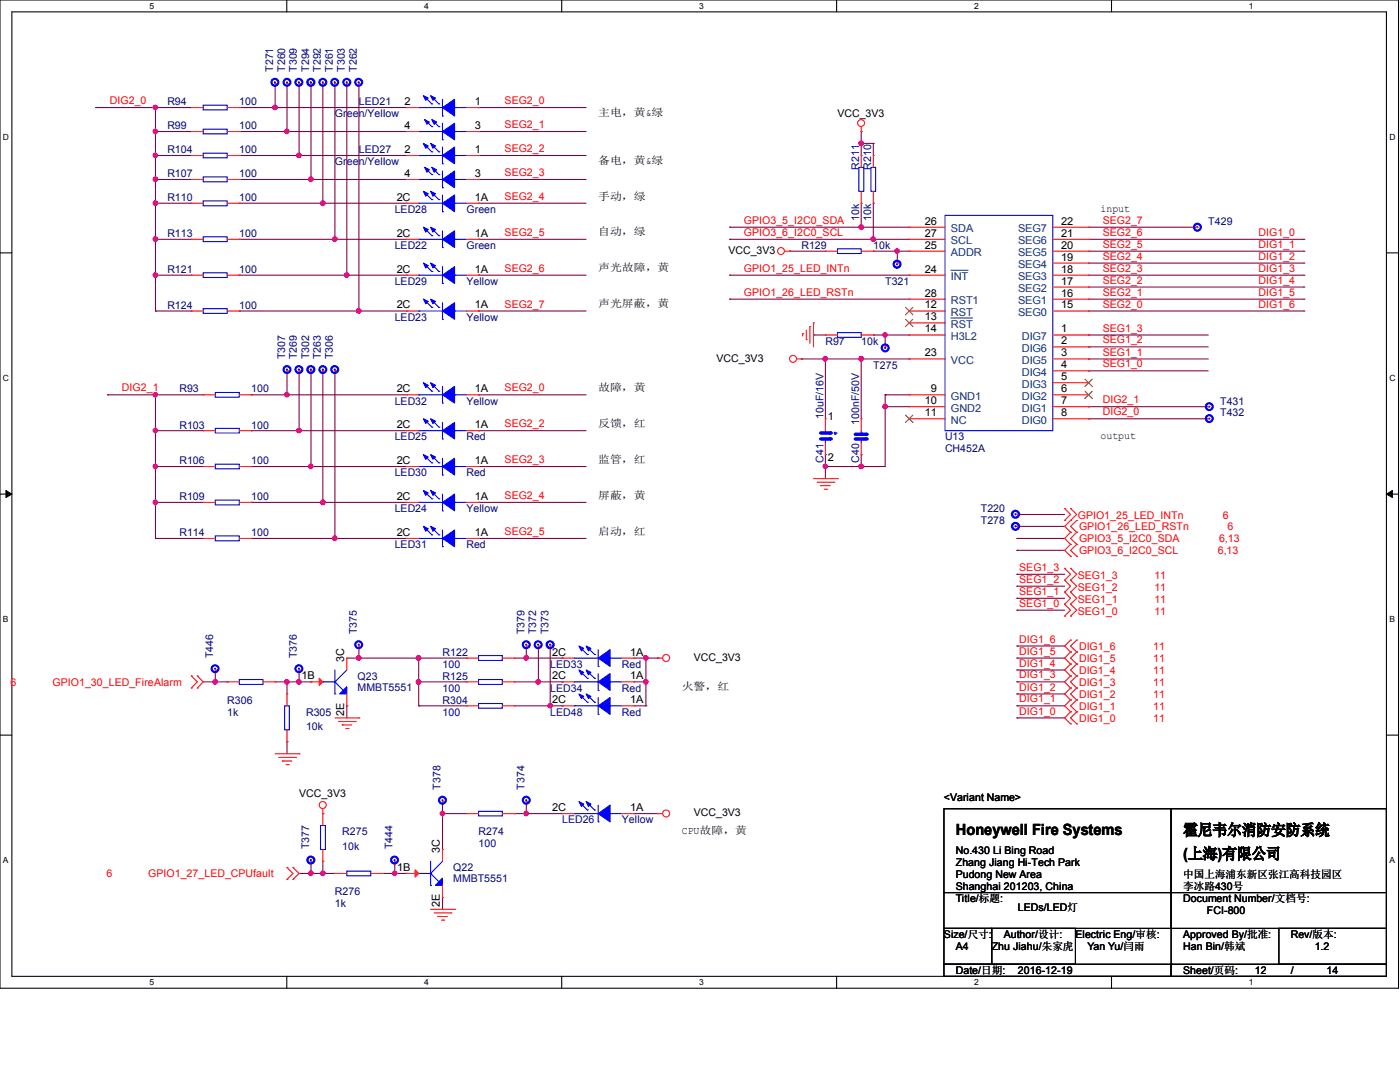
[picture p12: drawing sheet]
<svg xmlns="http://www.w3.org/2000/svg" width="279mm" height="216mm" viewBox="0 0 279 216" stroke-linecap="round" stroke-linejoin="round" font-family="sans-serif">
<path d="M0 0h279.1v197.2h-279.1zM2.4 2.4h274.3v192.4h-274.3z" fill="none" stroke="#000" stroke-width=".21"/>
<g fill="#fff">
<path d="M29.8 .3h.9v1.9h-.9z"/>
<path d="M29.8 195.1h.9v1.9h-.9z"/>
</g>
<path d="M57.2 0v2.4M57.2 194.8v2.4" fill="none" stroke="#000" stroke-width=".21"/>
<g fill="#fff">
<path d="M84.7 .3h.9v1.9h-.9z"/>
<path d="M84.7 195.1h.9v1.9h-.9z"/>
</g>
<path d="M112.1 0v2.4M112.1 194.8v2.4" fill="none" stroke="#000" stroke-width=".21"/>
<g fill="#fff">
<path d="M139.5 .3h1v1.9h-1z"/>
<path d="M139.5 195.1h1v1.9h-1z"/>
</g>
<path d="M167 0v2.4M167 194.8v2.4" fill="none" stroke="#000" stroke-width=".21"/>
<g fill="#fff">
<path d="M194.4 .3h.9v1.9h-.9z"/>
<path d="M194.4 195.1h.9v1.9h-.9z"/>
</g>
<path d="M221.8 0v2.4M221.8 194.8v2.4" fill="none" stroke="#000" stroke-width=".21"/>
<g fill="#fff">
<path d="M249.3 .3h.9v1.9h-.9z"/>
<path d="M249.3 195.1h.9v1.9h-.9z"/>
<path d="M.6 26.4h1.2v1.9h-1.2z"/>
<path d="M277.3 26.4h1.2v1.9h-1.2z"/>
<path d="M.6 74.5h1.2v1.9h-1.2z"/>
<path d="M277.3 74.5h1.2v1.9h-1.2z"/>
</g>
<path d="M0 50.5h2.4M276.7 50.5h2.4" fill="none" stroke="#000" stroke-width=".21"/>
<g fill="#fff">
<path d="M.6 122.6h1.1v1.9h-1.1z"/>
<path d="M277.3 122.6h1.1v1.9h-1.1z"/>
</g>
<path d="M0 98.6h2.4M276.7 98.6h2.4" fill="none" stroke="#000" stroke-width=".21"/>
<path d="M1.2 97.9l1.2 .7-1.2 .7zM276.7 98.6l1.2-.7v1.4z" fill="#000" stroke="#000" stroke-width=".2"/>
<g fill="#fff">
<path d="M.6 170.7h1.1v1.9h-1.1z"/>
<path d="M277.3 170.7h1.1v1.9h-1.1z"/>
</g>
<g fill="none" stroke="#000" stroke-width=".21">
<path d="M0 146.7h2.4M276.7 146.7h2.4M188.4 161.4h45.3v16.7h-45.3zM188.4 178.1h45.3v7.2h-45.3zM233.7 161.4h43v16.7h-43zM233.7 178.1h43v7.2h-43zM188.4 185.3h9.5v7.1h-9.5zM188.4 192.4h45.3v2.4h-45.3zM197.9 185.3h16.7v7.1h-16.7zM233.7 192.4h43v2.4h-43zM233.7 192.4h.1M233.7 185.3v7.1"/>
<path d="M255.2 185.3h21.5v7.1h-21.5z"/>
</g>
<g fill="none" stroke="#800040" stroke-width=".21">
<path d="M54.9 16.7h.1M54.9 16.7v4.8M57.3 16.7h.1M57.3 16.7v9.5M59.7 16.7h.1M59.7 16.7v14.3M62.1 16.7h.1M62.1 16.7v19.1M64.4 16.7h.1M64.4 16.7v23.9M66.8 16.7h.1M66.8 16.7v31.1"/>
<path d="M69.2 16.7h.1M69.2 16.7v38.2M71.6 16.7h.1M71.6 16.7v45.4M19.1 21.5h.1M19.1 21.5h19.1M31 21.5h.1M31 26.2h.1M31 31h.1M31 35.8h.1M31 35.8h7.2M31 31h7.2"/>
<path d="M31 26.2h7.2M31 21.5v40.6M47.8 21.5h.1M47.8 26.2h.1M47.8 31h.1M47.8 35.8h.1M47.8 35.8h33.4M47.8 31h33.4M47.8 26.2h33.4M47.8 21.5h33.4M54.9 21.5h.1M57.3 26.2h.1"/>
<path d="M59.7 31h.1M62.1 35.8h.1M95.5 35.8h.1M95.5 31h.1M95.5 26.2h.1M95.5 21.5h.1M95.5 35.8h21.5M95.5 31h21.5M95.5 26.2h21.5M95.5 21.5h21.5M171.9 28.6h.1M171.9 26.2h.1"/>
<path d="M171.9 26.2v4.8M171.9 28.6h2.4M174.3 28.6h.1M174.3 28.6v2.4M31 40.6h.1M31 47.8h.1M31 54.9h.1M31 47.8h7.2M31 54.9h7.2M31 40.6h7.2M47.8 40.6h.1M47.8 47.8h.1"/>
<path d="M47.8 54.9h.1M47.8 47.8h33.4M47.8 54.9h33.4M47.8 40.6h33.4M64.4 40.6h.1M66.8 47.8h.1M69.2 54.9h.1M95.5 47.8h.1M95.5 40.6h.1M95.5 54.9h.1M95.5 47.8h21.5M95.5 54.9h21.5"/>
<path d="M95.5 40.6h21.5M145.6 47.8h.1M145.6 45.3h.1M145.6 54.9h.1M145.6 59.7h.1M145.6 47.8h35.8M145.6 45.3h35.8M145.6 54.9h35.8M145.6 59.7h35.8M157.6 50.1h.1M157.6 50.1h7.1M171.9 40.6h.1"/>
<path d="M171.9 45.3h.1M171.9 40.6v4.7M174.3 50.1h.1M174.3 40.6h.1M174.3 47.8h.1M174.3 50.1h7.1M174.3 40.6v7.2M179.1 50.1h.1M179.1 50.1v2.4M217.3 47.8h42.9M217.3 45.3h21.5M217.3 54.9h42.9"/>
<path d="M217.3 59.7h42.9M217.3 57.3h42.9M217.3 50.1h42.9M217.3 52.5h42.9M238.8 45.3h.1M260.2 59.7h.1M260.2 57.3h.1M260.2 50.1h.1M260.2 52.5h.1M260.2 47.8h.1M260.2 54.9h.1M21.5 78.8h.1"/>
<path d="M21.5 78.8h19.1M31 62.1h.1M31 78.8h.1M31 62.1h7.2M31 78.8v28.6M47.8 62.1h.1M47.8 62.1h33.4M50.1 78.8h.1M50.1 78.8h31.1M57.3 74h.1M57.3 78.8h.1M57.3 74v4.8"/>
<path d="M59.7 74h.1M59.7 74v11.9M62.1 74h.1M62.1 74v19.1M64.4 74h.1M64.4 74v26.2M66.8 74h.1M66.8 74v33.4M71.6 62.1h.1M95.5 78.8h.1M95.5 62.1h.1M95.5 78.8h21.5"/>
<path d="M95.5 62.1h21.5M159.9 71.6h.1M159.9 71.6h21.5M162.3 66.8h.1M162.3 66.8h2.4M164.7 71.6h.1M164.7 71.6v12M171.9 71.6h.1M171.9 71.6v12M174.3 66.8h.1M174.3 66.8h7.1M176.7 66.8h.1"/>
<path d="M176.7 78.8h.1M176.7 78.8v14.3h-12M176.7 78.8h4.7M176.7 66.8v2.4M217.3 69.2h.1M217.3 71.6h.1M217.3 74h.1M217.3 66.8h.1M217.3 66.8h23.8M217.3 71.6h23.8M217.3 62.1h42.9M217.3 69.2h23.8"/>
<path d="M217.3 74h23.8M260.2 62.1h.1M31 85.9h.1M31 93.1h.1M31 93.1h9.6M31 85.9h9.6M50.1 85.9h.1M50.1 93.1h.1M50.1 93.1h31.1M50.1 85.9h31.1M59.7 85.9h.1M62.1 93.1h.1"/>
<path d="M95.5 93.1h.1M95.5 85.9h.1M95.5 93.1h21.5M95.5 85.9h21.5M164.7 93.1h.1M164.7 90.7h.1M164.7 90.7v4.8M171.9 90.7h.1M171.9 93.1h.1M171.9 90.7v2.4M176.7 81.2h.1M176.7 81.2h4.7"/>
<path d="M217.3 81.2h.1M217.3 83.6h.1M217.3 81.2h23.8M217.3 83.6h23.8M31 100.2h.1M31 107.4h.1M31 107.4h9.6M31 100.2h9.6M50.1 107.4h.1M50.1 100.2h.1M50.1 107.4h31.1M50.1 100.2h31.1"/>
<path d="M64.4 100.2h.1M66.8 107.4h.1M95.5 107.4h.1M95.5 100.2h.1M95.5 107.4h21.5M95.5 100.2h21.5M202.9 107.4h.1M202.9 109.8h.1M202.9 102.7h.1M202.9 105h.1M202.9 114.6h.1M202.9 117h.1"/>
<path d="M202.9 119.4h.1M202.9 107.4h9.6M202.9 109.8h9.6M202.9 102.7h9.6M202.9 105h9.6M202.9 114.6h9.6M202.9 117h9.6M202.9 119.4h9.6M40.6 136.1h4.7M43 136.1h.1M43 133.7v2.4M45.3 136.1h.1"/>
<path d="M54.9 136.1h7.2M57.3 136.1h.1M57.3 136.1v2.4M59.7 136.1h.1M59.7 133.7v2.4M62.1 136.1h.1M69.2 131.3h23.9M71.6 131.3h.1M71.6 128.9v2.4M83.6 131.3h.1M83.6 136.1h.1M83.6 136.1h9.5"/>
<path d="M83.6 131.3v9.5M102.7 131.3h9.5M102.7 136.1h9.5M105 131.3h.1M105 128.9v2.4M107.4 136.1h.1M107.4 128.9v7.2M109.8 128.9v11.9M112.2 131.3h.1M112.2 136.1h.1M126.5 131.3h4.8M126.5 136.1h2.4"/>
<path d="M128.9 131.3h.1M128.9 136.1h.1M128.9 131.3v9.5M131.3 131.3h.1M202.9 131.3h.1M202.9 136.1h.1M202.9 138.5h.1M202.9 121.8h.1M202.9 133.7h.1M202.9 128.9h.1M202.9 131.3h9.6M202.9 136.1h9.6"/>
<path d="M202.9 138.5h9.6M202.9 121.8h9.6M202.9 133.7h9.6M202.9 128.9h9.6M57.3 148h.1M57.3 148v2.4M69.2 140.8h.1M69.2 140.8v2.5M83.6 140.8h.1M83.6 140.8h9.5M88.3 159.9v9.6M102.7 140.8h9.5"/>
<path d="M105 159.9h.1M105 159.9v2.4M109.8 140.8h.1M112.2 140.8h.1M126.5 140.8h2.4M128.9 140.8h.1M202.9 140.8h.1M202.9 143.3h.1M202.9 140.8h9.6M202.9 143.3h9.6M59.7 174.3h7.1M62.1 174.3h.1"/>
<path d="M62.1 171.9v2.4M64.4 171.9h.1M64.4 174.3h.1M64.4 171.9v2.4M76.4 174.3h4.8M78.8 174.3h.1M78.8 171.9v2.4M81.2 174.3h.1M88.3 179.1h.1M88.3 162.3h.1M88.3 162.3h4.8M88.3 179.1v2.3"/>
<path d="M102.7 162.3h.1M102.7 162.3h9.5M105 162.3h.1M126.5 162.3h.1M126.5 162.3h4.8"/>
</g>
<g fill="#f0f" stroke="#f0f" stroke-width=".21">
<circle cx="164.7" cy="71.6" r=".46"/>
<circle cx="171.9" cy="71.6" r=".47"/>
<circle cx="164.7" cy="93.1" r=".45"/>
<circle cx="171.9" cy="93.1" r=".46"/>
<circle cx="176.6" cy="81.1" r=".45"/>
<circle cx="176.6" cy="66.8" r=".45"/>
<circle cx="179" cy="50.1" r=".46"/>
<circle cx="54.9" cy="21.4" r=".45"/>
<circle cx="57.2" cy="26.2" r=".45"/>
<circle cx="59.7" cy="31" r=".46"/>
<circle cx="62" cy="35.8" r=".46"/>
<circle cx="64.4" cy="40.6" r=".47"/>
<circle cx="66.8" cy="47.7" r=".46"/>
<circle cx="57.2" cy="78.8" r=".45"/>
<circle cx="59.7" cy="85.9" r=".46"/>
<circle cx="69.2" cy="54.9" r=".45"/>
<circle cx="71.6" cy="62" r=".46"/>
<circle cx="62" cy="93.1" r=".45"/>
<circle cx="64.4" cy="100.2" r=".47"/>
<circle cx="66.8" cy="107.4" r=".46"/>
<circle cx="107.4" cy="136.1" r=".47"/>
<circle cx="128.9" cy="136.1" r=".46"/>
<circle cx="128.9" cy="131.3" r=".46"/>
<circle cx="83.5" cy="136.1" r=".47"/>
<circle cx="171.9" cy="28.6" r=".47"/>
<circle cx="171.9" cy="45.3" r=".46"/>
<circle cx="174.2" cy="47.7" r=".46"/>
<circle cx="31" cy="21.4" r=".45"/>
<circle cx="31" cy="31" r=".45"/>
<circle cx="31" cy="26.2" r=".45"/>
<circle cx="31" cy="35.8" r=".46"/>
<circle cx="31" cy="40.6" r=".46"/>
<circle cx="31" cy="54.9" r=".45"/>
<circle cx="31" cy="47.7" r=".46"/>
<circle cx="31" cy="78.8" r=".45"/>
<circle cx="31" cy="85.9" r=".45"/>
<circle cx="31" cy="93.1" r=".45"/>
<circle cx="31" cy="100.2" r=".46"/>
<circle cx="105" cy="162.3" r=".45"/>
<circle cx="88.3" cy="162.3" r=".46"/>
<circle cx="62" cy="174.3" r=".45"/>
<circle cx="64.4" cy="174.3" r=".46"/>
<circle cx="78.8" cy="174.3" r=".45"/>
<circle cx="109.8" cy="140.8" r=".45"/>
<circle cx="42.9" cy="136.1" r=".46"/>
<circle cx="59.6" cy="136.1" r=".47"/>
<circle cx="71.6" cy="131.3" r=".47"/>
<circle cx="83.5" cy="131.3" r=".47"/>
<circle cx="105" cy="131.3" r=".46"/>
<circle cx="57.2" cy="136.1" r=".46"/>
</g>
<g fill="none" stroke="#f00" stroke-width=".21">
<path d="M59.7 16.7h.1M62.1 16.7h.1M64.4 16.7h.1M171.9 26.2h.1M171.9 25.3v.9M156.6 50.1h1M157.6 50.1h.1M164.7 50.1h.1M164.7 50.1h2.4M171.9 50.1h2.4M174.3 50.1h.1M238.8 45.3h.1"/>
<path d="M81.2 78.8h.1M81.2 78.8h2.4M93.1 78.8h2.4M95.5 78.8h.1M159 71.6h.9M159.9 71.6h.1M160.2 66.6h.1M160.2 66.6v.5M160.9 67.8h.1M160.9 65.9v1.9M161.6 65.2h.1M161.6 65.2v3.3"/>
<path d="M162.3 64.4h.1M162.3 64.4v4.8M164.7 66.8h.1M164.7 66.8h2.4M171.9 66.8h2.4M174.3 66.8h.1M176.7 69.2h.1M81.2 85.9h.1M81.2 85.9h2.4M93.1 85.9h2.4M95.5 85.9h.1M162.3 95.5h4.8"/>
<path d="M163.1 96.2h3.3M163.8 96.9h.1M163.8 96.9h1.9M164.5 97.6h.5M165 97.6h.1M166.4 96.2h.1M167.1 95.5h.1M40.6 107.4h.1M40.6 107.4h2.4M47.8 107.4h2.3M50.1 107.4h.1M212.5 101.5h.1"/>
<path d="M212.5 103.8h.1M212.5 113.4h.1M212.5 115.8h.1M212.5 118.2h.1M212.5 101.5l1.2 1.2-1.2 1.1M212.5 113.4l1.2 1.2-1.2 1.2M212.5 115.8l1.2 1.2-1.2 1.2M212.5 118.2l1.2 1.2-1.2 1.2M213.7 106.2h.1M213.7 108.6h.1M213.7 111h.1M213.7 103.8h.1"/>
<path d="M213.7 101.5h.1M213.7 113.4h.1M213.7 115.8h.1M213.7 118.2h.1M213.7 106.2l-1.2 1.2 1.2 1.2M213.7 108.6l-1.2 1.2 1.2 1.2M213.7 103.8l-1.2 1.2 1.2 1.2M213.7 101.5l1.2 1.2-1.2 1.1M213.7 113.4l1.2 1.2-1.2 1.2M213.7 115.8l1.2 1.2-1.2 1.2M213.7 118.2l1.2 1.2-1.2 1.2M214.9 108.6h.1"/>
<path d="M214.9 106.2h.1M214.9 111h.1M214.9 103.8h.1M214.9 106.2l-1.2 1.2 1.2 1.2M214.9 108.6l-1.2 1.2 1.2 1.2M214.9 103.8l-1.2 1.2 1.2 1.2M38.2 137.3h.1M38.2 134.9h.1M38.2 134.9l1.2 1.2-1.2 1.2M39.4 134.9h.1M39.4 137.3h.1M39.4 134.9l1.2 1.2-1.2 1.2"/>
<path d="M45.3 136.1h.1M45.3 136.1h2.5M52.5 136.1h2.4M54.9 136.1h.1M93.1 136.1h.1M93.1 136.1h2.4M100.2 136.1h2.5M102.7 136.1h.1M112.2 136.1h.1M112.2 136.1h2.4M124.1 136.1h2.4M126.5 136.1h.1"/>
<path d="M131.3 131.3h.1M131.3 131.3h.9M212.5 120.6h.1M212.5 122.9h.1M212.5 120.6l1.2 1.2-1.2 1.1M213.7 127.7h.1M213.7 130.1h.1M213.7 132.5h.1M213.7 134.9h.1M213.7 137.3h.1M213.7 139.7h.1M213.7 120.6h.1"/>
<path d="M213.7 122.9h.1M213.7 127.7l-1.2 1.2 1.2 1.2M213.7 130.1l-1.2 1.2 1.2 1.2M213.7 132.5l-1.2 1.2 1.2 1.2M213.7 134.9l-1.2 1.2 1.2 1.2M213.7 137.3l-1.2 1.2 1.2 1.2M213.7 139.7l-1.2 1.1 1.2 1.2M213.7 120.6l1.2 1.2-1.2 1.1M214.9 130.1h.1M214.9 127.7h.1M214.9 132.5h.1M214.9 134.9h.1"/>
<path d="M214.9 137.3h.1M214.9 139.7h.1M214.9 127.7l-1.2 1.2 1.2 1.2M214.9 130.1l-1.2 1.2 1.2 1.2M214.9 132.5l-1.2 1.2 1.2 1.2M214.9 134.9l-1.2 1.2 1.2 1.2M214.9 137.3l-1.2 1.2 1.2 1.2M214.9 139.7l-1.2 1.1 1.2 1.2M54.9 150.4h4.8M55.6 151.1h3.4M56.3 151.8h.1M56.3 151.8h2"/>
<path d="M57.1 152.6h.4M57.5 152.6h.1M59 151.1h.1M59.7 150.4h.1M66.8 143.3h4.8M67.6 144h3.3M68.3 144.7h.1M68.3 144.7h1.9M69 145.4h.5M69.5 145.4h.1M70.9 144h.1M71.6 143.3h.1"/>
<path d="M105 159.9h.1M213.7 142h.1M213.7 144.4h.1M213.7 142l-1.2 1.3 1.2 1.1M214.9 142h.1M214.9 144.4h.1M214.9 142l-1.2 1.3 1.2 1.1M57.3 175.5h.1M57.3 173.1h.1M57.3 173.1l1.2 1.2-1.2 1.2M58.5 173.1h.1M58.5 175.5h.1"/>
<path d="M58.5 173.1l1.2 1.2-1.2 1.2M64.4 162.3h.1M64.4 161.4v.9M66.8 174.3h.1M66.8 174.3h2.4M74 174.3h2.4M76.4 174.3h.1M112.2 162.3h.1M112.2 162.3h2.4M124.1 162.3h2.4M126.5 162.3h.1M131.3 162.3h.1"/>
<path d="M131.3 162.3h.9M85.9 181.4h4.8M86.7 182.2h3.3M87.4 182.9h.1M87.4 182.9h1.9M88.1 183.6h.5M88.6 183.6h.1M90 182.2h.1M90.7 181.4h.1"/>
<circle cx="171.9" cy="24.6" r=".69"/>
<circle cx="155.9" cy="50.1" r=".68"/>
<circle cx="158.3" cy="71.6" r=".7"/>
<circle cx="132.9" cy="131.3" r=".7"/>
<circle cx="64.4" cy="160.6" r=".7"/>
<circle cx="132.9" cy="162.3" r=".7"/>
</g>
<g fill="none" stroke="#00f" stroke-width=".21">
<path d="M167.1 49.7h4.8v.9h-4.8zM83.6 78.8h.1M83.6 78.8h4.7M84.8 76.6l1.4 1.5M86.2 78.1h.1M86.2 76.6l1.4 1.5M87.6 78.1h.1M88.3 77.1v3.3M90.7 78.8h.1M90.7 78.8h2.4M167.1 66.4h4.8v.9h-4.8zM83.6 85.9h.1"/>
<path d="M83.6 85.9h4.7M84.8 83.8l1.4 1.4M86.2 85.2h.1M86.2 83.8l1.4 1.4M87.6 85.2h.1M88.3 80.4h.1M88.3 87.6h.1M88.3 84.3v3.3M90.7 85.9h.1M90.7 85.9h2.4M164.7 86.4h.1M164.7 85.9v.5"/>
<path d="M43 106.9h4.8v1h-4.8zM47.8 135.6h4.7v1h-4.7zM95.5 135.6h4.7v1h-4.7zM114.6 136.1h.1M114.6 136.1h4.8M115.8 133.9l1.4 1.4M117.2 135.3h.1M117.2 133.9l1.5 1.4M118.7 135.3h.1M119.4 137.8h.1M119.4 134.4v3.4M121.8 136.1h.1"/>
<path d="M121.8 136.1h2.3M69.2 173.8h4.8v1h-4.8zM114.6 162.3h.1M114.6 162.3h4.8M115.8 160.2l1.4 1.4M117.2 161.6h.1M117.2 160.2l1.5 1.4M118.7 161.6h.1M119.4 164h.1M119.4 160.7v3.3M121.8 162.3h.1M121.8 162.3h2.3"/>
</g>
<g fill="#00f" stroke="#00f" stroke-width=".21">
<path d="M88.3 78.8l2.4-1.7v3.3z" fill-rule="evenodd"/>
<path d="M84.5 76.4l1 .5-.5 .4z" fill-rule="evenodd"/>
<path d="M85.9 76.4l1 .5-.5 .4z" fill-rule="evenodd"/>
<path d="M119.4 162.3l2.4-1.6v3.3z" fill-rule="evenodd"/>
<path d="M115.5 159.9l1 .5-.5 .5z" fill-rule="evenodd"/>
<path d="M117 159.9l.9 .5-.5 .5z" fill-rule="evenodd"/>
<path d="M119.4 136.1l2.4-1.7v3.4z" fill-rule="evenodd"/>
<path d="M115.5 133.7l1 .5-.5 .5z" fill-rule="evenodd"/>
<path d="M117 133.7l.9 .5-.5 .5z" fill-rule="evenodd"/>
<path d="M88.3 85.9l2.4-1.6v3.3z" fill-rule="evenodd"/>
<path d="M84.5 83.6l1 .4-.5 .5z" fill-rule="evenodd"/>
<path d="M85.9 83.6l1 .4-.5 .5z" fill-rule="evenodd"/>
</g>
<g fill="#00f" stroke="#00f" stroke-width="1.4">
<path d="M176.5 69.3h.3v.3h-.3z" fill-rule="evenodd"/>
<path d="M59.5 16.3h.3v.3h-.3z" fill-rule="evenodd"/>
<path d="M238.8 45.2h.3v.3h-.3z" fill-rule="evenodd"/>
<path d="M61.9 16.3h.3v.3h-.3z" fill-rule="evenodd"/>
<path d="M104.9 159.5h.3v.3h-.3z" fill-rule="evenodd"/>
<path d="M64.3 16.3h.3v.3h-.3z" fill-rule="evenodd"/>
</g>
<path d="M163.8 86.4h1.9" fill="none" stroke="#00f" stroke-width=".68"/>
<circle cx="165.7" cy="86.4" r=".34" fill="#00f"/>
<path d="M164.7 87.6h.1M164.7 87.6v.7" fill="none" stroke="#00f" stroke-width=".21"/>
<path d="M163.8 87.6h1.9" fill="none" stroke="#00f" stroke-width=".68"/>
<circle cx="165.7" cy="87.6" r=".34" fill="#00f"/>
<g fill="none" stroke="#00f" stroke-width=".21">
<path d="M84.8 19.3l1.4 1.4M86.2 19.3l1.4 1.4M88.3 19.8v3.4M40.6 21h4.7v.9h-4.7zM40.6 25.8h4.7v.9h-4.7zM40.6 30.6h4.7v.9h-4.7zM40.6 35.3h4.7v1h-4.7zM83.6 31h.1M83.6 35.8h.1M83.6 21.5h.1M83.6 26.2h.1M83.6 31h4.7"/>
<path d="M83.6 35.8h4.7M83.6 21.5h4.7M83.6 26.2h4.7M84.8 28.9l1.4 1.4M84.8 33.4l1.4 1.4M84.8 23.9l1.4 1.4M84.8 38.4l1.4 1.4M86.2 30.3h.1M86.2 34.8h.1M86.2 20.7h.1M86.2 25.3h.1M86.2 39.8h.1"/>
<path d="M86.2 28.9l1.4 1.4M86.2 33.4l1.4 1.4M86.2 23.9l1.4 1.4M86.2 38.4l1.4 1.4M87.6 30.3h.1M87.6 34.8h.1M87.6 20.7h.1M87.6 25.3h.1M87.6 39.8h.1M88.3 32.7h.1M88.3 37.5h.1M88.3 23.2h.1"/>
<path d="M88.3 27.9h.1M88.3 24.6v3.3M88.3 29.3v3.4M88.3 34.1v3.4M88.3 38.9v3.3M90.7 31h.1M90.7 35.8h.1M90.7 21.5h.1M90.7 26.2h.1M90.7 31h2.4M90.7 35.8h2.4M90.7 21.5h2.4"/>
<path d="M90.7 26.2h2.4M171.4 33.4h1v4.8h-1zM173.8 33.4h1v4.8h-1zM40.6 54.4h4.7v1h-4.7zM40.6 40.1h4.7v1h-4.7zM83.6 54.9h.1M83.6 40.6h.1M83.6 47.8h.1M83.6 54.9h4.7M83.6 40.6h4.7M83.6 47.8h4.7M84.8 52.7l1.4 1.5"/>
<path d="M84.8 59.9l1.4 1.4M84.8 45.6l1.4 1.4M86.2 54.2h.1M86.2 47h.1M86.2 52.7l1.4 1.5M86.2 59.9l1.4 1.4M86.2 45.6l1.4 1.4M87.6 54.2h.1M87.6 47h.1M88.3 56.6h.1M88.3 42.2h.1M88.3 49.4h.1"/>
<path d="M88.3 46.1v3.3M88.3 53.2v3.4M90.7 54.9h.1M90.7 40.6h.1M90.7 47.8h.1M90.7 54.9h2.4M90.7 40.6h2.4M90.7 47.8h2.4M188.6 43h21.5v42.9h-21.5zM40.6 61.6h4.7v.9h-4.7zM43 78.3h4.8v.9h-4.8zM83.6 62.1h.1"/>
<path d="M83.6 62.1h4.7M86.2 61.3h.1M87.6 61.3h.1M88.3 63.7h.1M88.3 60.4v3.3M90.7 62.1h.1M90.7 62.1h2.4M43 92.6h4.8v1h-4.8zM43 99.8h4.8v1h-4.8zM43 85.5h4.8v.9h-4.8zM83.6 93.1h.1M83.6 93.1h4.7"/>
<path d="M84.8 90.9l1.4 1.5M84.8 98.1l1.4 1.4M86.2 92.4h.1M86.2 99.5h.1M86.2 90.9l1.4 1.5M86.2 98.1l1.4 1.4M87.6 92.4h.1M87.6 99.5h.1M88.3 94.8h.1M88.3 91.4v3.4M88.3 98.6v3.3M90.7 93.1h.1"/>
<path d="M90.7 93.1h2.4M166.4 86.4h.5M166.6 86.7h.1M166.6 86.2v.5M166.9 86.4h.1M83.6 107.4h.1M83.6 100.2h.1M83.6 107.4h4.7M83.6 100.2h4.7M84.8 105.3l1.4 1.4M86.2 106.7h.1M86.2 105.3l1.4 1.4"/>
<path d="M87.6 106.7h.1M88.3 109.1h.1M88.3 101.9h.1M88.3 105.7v3.4M90.7 107.4h.1M90.7 100.2h.1M90.7 107.4h2.4M90.7 100.2h2.4M64.4 136.1h.1M64.4 136.1h2.4M66.8 136.1h.1M66.8 138.5h.1"/>
<path d="M66.8 136.1l1.7 1.7M66.8 133.7v4.8M68.5 137.8h.1M69.2 133.7l-2.4 2.4M95.5 130.8h4.7v1h-4.7zM114.6 131.3h.1M114.6 131.3h4.8M115.8 129.2l1.4 1.4M115.8 138.7l1.4 1.4M117.2 130.6h.1M117.2 129.2l1.5 1.4M117.2 138.7l1.5 1.4"/>
<path d="M118.7 130.6h.1M119.4 133h.1M119.4 129.6v3.4M119.4 139.2v3.3M121.8 131.3h.1M121.8 131.3h2.3M56.8 140.8h.9v4.8h-.9zM95.5 140.4h4.7v.9h-4.7zM114.6 140.8h.1M114.6 140.8h4.8M117.2 140.1h.1M118.7 140.1h.1"/>
<path d="M119.4 142.5h.1M121.8 140.8h.1M121.8 140.8h2.3M64 164.7h.9v4.8h-.9zM83.6 174.3h.1M83.6 174.3h2.3M85.9 174.3h.1M85.9 176.7h.1M85.9 174.3l1.7 1.6M85.9 171.9v4.8M87.6 175.9h.1M88.3 171.9l-2.4 2.4"/>
<path d="M95.5 161.9h4.7v.9h-4.7z"/>
</g>
<g fill="none" stroke="#f00" stroke-width=".21">
<path d="M54.9 16.7h.1M57.3 16.7h.1M66.8 16.7h.1M69.2 16.7h.1M71.6 16.7h.1M38.2 21.5h.1M38.2 26.2h.1M38.2 31h.1M38.2 35.8h.1M38.2 31h2.4M38.2 35.8h2.4M38.2 21.5h2.4"/>
<path d="M38.2 26.2h2.4M45.3 31h2.5M45.3 35.8h2.5M45.3 21.5h2.5M45.3 26.2h2.5M47.8 21.5h.1M47.8 26.2h.1M47.8 31h.1M47.8 35.8h.1M81.2 31h.1M81.2 35.8h.1M81.2 21.5h.1"/>
<path d="M81.2 26.2h.1M81.2 31h2.4M81.2 35.8h2.4M81.2 21.5h2.4M81.2 26.2h2.4M93.1 31h2.4M93.1 35.8h2.4M93.1 21.5h2.4M93.1 26.2h2.4M95.5 31h.1M95.5 35.8h.1M95.5 21.5h.1"/>
<path d="M95.5 26.2h.1M171.9 31h.1M171.9 31v2.4M171.9 38.2v2.4M174.3 31h.1M174.3 31v2.4M174.3 38.2v2.4M38.2 54.9h.1M38.2 40.6h.1M38.2 54.9h2.4M38.2 40.6h2.4M45.3 54.9h2.5"/>
<path d="M45.3 40.6h2.5M47.8 54.9h.1M47.8 40.6h.1M81.2 54.9h.1M81.2 40.6h.1M81.2 47.8h.1M81.2 54.9h2.4M81.2 47.8h2.4M81.2 40.6h2.4M93.1 54.9h2.4M93.1 47.8h2.4M93.1 40.6h2.4"/>
<path d="M95.5 54.9h.1M95.5 40.6h.1M95.5 47.8h.1M171.9 40.6h.1M174.3 40.6h.1M179.1 52.5h.1M181.4 50.1h.1M181.4 45.3h.1M181.4 47.8h.1M181.4 54.9h.1M181.4 59.7h.1M181.4 54.9h7.2"/>
<path d="M181.4 59.7h7.2M181.4 50.1h7.2M181.4 47.8h7.2M181.4 45.3h7.2M210.1 54.9h7.2M210.1 59.7h7.2M210.1 57.3h7.2M210.1 52.5h7.2M210.1 50.1h7.2M210.1 47.8h7.2M210.1 45.3h7.2M217.3 59.7h.1"/>
<path d="M217.3 57.3h.1M217.3 54.9h.1M217.3 52.5h.1M217.3 50.1h.1M217.3 47.8h.1M217.3 45.3h.1M38.2 62.1h.1M38.2 62.1h2.4M40.6 78.8h.1M40.6 78.8h2.4M45.3 62.1h2.5M47.8 62.1h.1"/>
<path d="M47.8 78.8h2.3M50.1 78.8h.1M57.3 74h.1M59.7 74h.1M62.1 74h.1M64.4 74h.1M66.8 74h.1M81.2 62.1h.1M81.2 62.1h2.4M93.1 62.1h2.4M95.5 62.1h.1M181.4 62.1h.1"/>
<path d="M181.4 64.4h.1M181.4 66.8h.1M181.4 71.6h.1M181.4 78.8h.1M181.4 62.1h7.2M181.4 78.8h7.2M181.4 71.6h7.2M181.4 66.8h7.2M181.4 64.4h7.2M210.1 62.1h7.2M210.1 78.8h7.2M210.1 76.4h7.2"/>
<path d="M210.1 74h7.2M210.1 71.6h7.2M210.1 69.2h7.2M210.1 66.8h7.2M217.3 78.8h.1M217.3 76.4h.1M217.3 74h.1M217.3 71.6h.1M217.3 69.2h.1M217.3 66.8h.1M217.3 62.1h.1M40.6 93.1h.1"/>
<path d="M40.6 85.9h.1M40.6 93.1h2.4M40.6 85.9h2.4M47.8 93.1h2.3M47.8 85.9h2.3M50.1 93.1h.1M50.1 85.9h.1M81.2 93.1h.1M81.2 93.1h2.4M93.1 93.1h2.4M95.5 93.1h.1M164.7 83.6h.1"/>
<path d="M164.7 90.7h.1M164.7 83.6v2.3M164.7 88.3v2.4M181.4 83.6h.1M181.4 81.2h.1M181.4 83.6h7.2M181.4 81.2h7.2M210.1 83.6h7.2M210.1 81.2h7.2M217.3 83.6h.1M217.3 81.2h.1M241.1 81.2h.1"/>
<path d="M241.1 83.6h.1M40.6 100.2h.1M40.6 100.2h2.4M47.8 100.2h2.3M50.1 100.2h.1M81.2 107.4h.1M81.2 100.2h.1M81.2 107.4h2.4M81.2 100.2h2.4M93.1 107.4h2.4M93.1 100.2h2.4M95.5 107.4h.1"/>
<path d="M95.5 100.2h.1M202.9 105h.1M202.9 102.7h.1M43 133.7h.1M57.3 138.5h.1M57.3 138.5v2.3M59.7 133.7h.1M62.1 136.1h.1M62.1 136.1h2.3M69.2 131.3h.1M69.2 131.3v2.4M69.2 138.5v2.3"/>
<path d="M71.6 128.9h.1M93.1 131.3h.1M93.1 131.3h2.4M100.2 131.3h2.5M102.7 131.3h.1M105 128.9h.1M107.4 128.9h.1M109.8 128.9h.1M112.2 131.3h.1M112.2 131.3h2.4M124.1 131.3h2.4M126.5 131.3h.1"/>
<path d="M57.3 148h.1M57.3 145.6v2.4M69.2 140.8h.1M88.3 159.9h.1M93.1 140.8h.1M93.1 140.8h2.4M100.2 140.8h2.5M102.7 140.8h.1M112.2 140.8h.1M112.2 140.8h2.4M124.1 140.8h2.4M126.5 140.8h.1"/>
<path d="M62.1 171.9h.1M64.4 171.9h.1M64.4 162.3h.1M64.4 162.3v2.4M64.4 169.5v2.4M78.8 171.9h.1M81.2 174.3h.1M81.2 174.3h2.4M88.3 179.1h.1M88.3 169.5h.1M88.3 169.5v2.4M88.3 176.7v2.4"/>
<path d="M93.1 162.3h.1M93.1 162.3h2.4M100.2 162.3h2.5M102.7 162.3h.1"/>
</g>
<g fill="#00f" stroke="#00f" stroke-width=".21">
<path d="M88.3 31l2.4-1.7v3.4z" fill-rule="evenodd"/>
<path d="M84.5 28.6l1 .5-.5 .5z" fill-rule="evenodd"/>
<path d="M85.9 28.6l1 .5-.5 .5z" fill-rule="evenodd"/>
<path d="M88.3 35.8l2.4-1.7v3.4z" fill-rule="evenodd"/>
<path d="M84.8 33.4l.9 .5-.5 .5z" fill-rule="evenodd"/>
<path d="M86.2 33.4l.9 .5-.4 .5z" fill-rule="evenodd"/>
<path d="M119.4 131.3l2.4-1.7v3.4z" fill-rule="evenodd"/>
<path d="M115.5 128.9l1 .5-.5 .5z" fill-rule="evenodd"/>
<path d="M117 128.9l.9 .5-.5 .5z" fill-rule="evenodd"/>
<path d="M119.4 140.8l2.4-1.6v3.3z" fill-rule="evenodd"/>
<path d="M115.5 138.5l1 .4-.5 .5z" fill-rule="evenodd"/>
<path d="M117 138.5l.9 .4-.5 .5z" fill-rule="evenodd"/>
<path d="M88.3 54.9l2.4-1.7v3.4z" fill-rule="evenodd"/>
<path d="M84.5 52.5l1 .5-.5 .5z" fill-rule="evenodd"/>
<path d="M85.9 52.5l1 .5-.5 .5z" fill-rule="evenodd"/>
<path d="M88.3 21.5l2.4-1.7v3.4z" fill-rule="evenodd"/>
<path d="M84.5 19.1l1 .5-.5 .4z" fill-rule="evenodd"/>
<path d="M85.9 19.1l1 .5-.5 .4z" fill-rule="evenodd"/>
<path d="M88.3 26.2l2.4-1.6v3.3z" fill-rule="evenodd"/>
<path d="M84.8 23.9l.9 .4-.5 .5z" fill-rule="evenodd"/>
<path d="M86.2 23.9l.9 .4-.4 .5z" fill-rule="evenodd"/>
<path d="M88.3 107.4l2.4-1.7v3.4z" fill-rule="evenodd"/>
<path d="M84.5 105l1 .5-.5 .5z" fill-rule="evenodd"/>
<path d="M85.9 105l1 .5-.5 .5z" fill-rule="evenodd"/>
<path d="M87.6 175.9l.7-.7v1.5h-1.4z" fill-rule="evenodd"/>
<path d="M88.3 62.1l2.4-1.7v3.3z" fill-rule="evenodd"/>
<path d="M84.5 59.7l1 .5-.5 .4z" fill-rule="evenodd"/>
<path d="M85.9 59.7l1 .5-.5 .4z" fill-rule="evenodd"/>
<path d="M88.3 93.1l2.4-1.7v3.4z" fill-rule="evenodd"/>
<path d="M84.5 90.7l1 .5-.5 .5z" fill-rule="evenodd"/>
<path d="M85.9 90.7l1 .5-.5 .5z" fill-rule="evenodd"/>
<path d="M88.3 100.2l2.4-1.6v3.3z" fill-rule="evenodd"/>
<path d="M84.5 97.9l1 .4-.5 .5z" fill-rule="evenodd"/>
<path d="M85.9 97.9l1 .4-.5 .5z" fill-rule="evenodd"/>
<path d="M88.3 40.6l2.4-1.7v3.3z" fill-rule="evenodd"/>
<path d="M84.5 38.2l1 .5-.5 .5z" fill-rule="evenodd"/>
<path d="M85.9 38.2l1 .5-.5 .5z" fill-rule="evenodd"/>
<path d="M88.3 47.8l2.4-1.7v3.3z" fill-rule="evenodd"/>
<path d="M84.5 45.3l1 .5-.5 .5z" fill-rule="evenodd"/>
<path d="M85.9 45.3l1 .5-.5 .5z" fill-rule="evenodd"/>
<path d="M69.2 137v1.5h-1.4z" fill-rule="evenodd"/>
</g>
<g fill="#00f" stroke="#00f" stroke-width="1.4">
<path d="M66.6 16.3h.3v.3h-.3z" fill-rule="evenodd"/>
<path d="M61.9 73.6h.3v.3h-.3z" fill-rule="evenodd"/>
<path d="M241.2 81h.3v.3h-.3z" fill-rule="evenodd"/>
<path d="M64.3 73.6h.3v.3h-.3z" fill-rule="evenodd"/>
<path d="M202.5 104.9h.3v.3h-.3z" fill-rule="evenodd"/>
<path d="M66.6 73.6h.3v.3h-.3z" fill-rule="evenodd"/>
<path d="M42.8 133.3h.3v.3h-.3z" fill-rule="evenodd"/>
<path d="M71.4 128.5h.3v.3h-.3z" fill-rule="evenodd"/>
<path d="M202.5 102.5h.3v.3h-.3z" fill-rule="evenodd"/>
<path d="M88.2 159.5h.2v.3h-.2z" fill-rule="evenodd"/>
<path d="M59.5 133.3h.3v.3h-.3z" fill-rule="evenodd"/>
<path d="M78.6 171.5h.3v.3h-.3z" fill-rule="evenodd"/>
<path d="M69.1 16.3h.3v.3h-.3z" fill-rule="evenodd"/>
<path d="M61.9 171.5h.3v.3h-.3z" fill-rule="evenodd"/>
<path d="M71.4 16.3h.3v.3h-.3z" fill-rule="evenodd"/>
<path d="M57.1 73.6h.3v.3h-.3z" fill-rule="evenodd"/>
<path d="M109.6 128.5h.3v.3h-.3z" fill-rule="evenodd"/>
<path d="M107.2 128.5h.3v.3h-.3z" fill-rule="evenodd"/>
<path d="M104.9 128.5h.3v.3h-.3z" fill-rule="evenodd"/>
<path d="M59.5 73.6h.3v.3h-.3z" fill-rule="evenodd"/>
<path d="M178.9 52.6h.3v.3h-.3z" fill-rule="evenodd"/>
<path d="M54.7 16.3h.3v.3h-.3z" fill-rule="evenodd"/>
<path d="M57.1 16.3h.3v.3h-.3z" fill-rule="evenodd"/>
<path d="M241.2 83.4h.3v.3h-.3z" fill-rule="evenodd"/>
</g>
<path d="M180.7 61.3l1.5 1.5M180.7 63.7l1.5 1.5M182.2 61.3l-1.5 1.5M182.2 63.7l-1.5 1.5M216.5 78.1l1.5 1.4M216.5 75.6l1.5 1.5M218 78.1l-1.5 1.4M218 75.6l-1.5 1.5M180.7 82.8l1.5 1.5M182.2 82.8l-1.5 1.5" fill="none" stroke="#804000" stroke-width=".2"/>
<path d="M189.8 53.9h3.4M189.8 63.5h4.3" fill="none" stroke="#004080" stroke-width=".2"/>
<g fill="#f00" stroke="#f00" stroke-width=".21">
<path d="M82.8 173.6l.8 .7-.8 .7z"/>
<path d="M63.7 135.3l.7 .8-.7 .7z"/>
</g>
<path d="M170.7 86.7h2.1" fill="none" stroke="#00f" stroke-width=".68"/>
<circle cx="172.8" cy="86.7" r=".34" fill="#00f"/>
<path d="M170.7 87.6h2.1" fill="none" stroke="#00f" stroke-width=".68"/>
<circle cx="172.8" cy="87.6" r=".34" fill="#00f"/>
<path d="M40.6 47.2h4.7v1h-4.7zM171.9 86.4h.1M171.9 87.8h.1M171.9 85.9v.5M171.9 87.8v.5" fill="none" stroke="#00f" stroke-width=".21"/>
<path d="M38.2 47.8h.1M38.2 47.8h2.4M45.3 47.8h2.5M47.8 47.8h.1M171.9 83.6h.1M171.9 90.7h.1M171.9 83.6v2.3M171.9 88.3v2.4" fill="none" stroke="#f00" stroke-width=".21"/>
<g fill="#f0f" stroke="#f0f" stroke-width=".21">
<circle cx="164.7" cy="71.6" r=".46"/>
<circle cx="171.9" cy="71.6" r=".47"/>
<circle cx="164.7" cy="93.1" r=".45"/>
<circle cx="171.9" cy="93.1" r=".46"/>
<circle cx="176.6" cy="81.1" r=".45"/>
<circle cx="176.6" cy="66.8" r=".45"/>
<circle cx="179" cy="50.1" r=".46"/>
<circle cx="54.9" cy="21.4" r=".45"/>
<circle cx="57.2" cy="26.2" r=".45"/>
<circle cx="59.7" cy="31" r=".46"/>
<circle cx="62" cy="35.8" r=".46"/>
<circle cx="64.4" cy="40.6" r=".47"/>
<circle cx="66.8" cy="47.7" r=".46"/>
<circle cx="57.2" cy="78.8" r=".45"/>
<circle cx="59.7" cy="85.9" r=".46"/>
<circle cx="69.2" cy="54.9" r=".45"/>
<circle cx="71.6" cy="62" r=".46"/>
<circle cx="62" cy="93.1" r=".45"/>
<circle cx="64.4" cy="100.2" r=".47"/>
<circle cx="66.8" cy="107.4" r=".46"/>
<circle cx="107.4" cy="136.1" r=".47"/>
<circle cx="128.9" cy="136.1" r=".46"/>
<circle cx="128.9" cy="131.3" r=".46"/>
<circle cx="83.5" cy="136.1" r=".47"/>
<circle cx="171.9" cy="28.6" r=".47"/>
<circle cx="171.9" cy="45.3" r=".46"/>
<circle cx="174.2" cy="47.7" r=".46"/>
<circle cx="31" cy="21.4" r=".45"/>
<circle cx="31" cy="31" r=".45"/>
<circle cx="31" cy="26.2" r=".45"/>
<circle cx="31" cy="35.8" r=".46"/>
<circle cx="31" cy="40.6" r=".46"/>
<circle cx="31" cy="54.9" r=".45"/>
<circle cx="31" cy="47.7" r=".46"/>
<circle cx="31" cy="78.8" r=".45"/>
<circle cx="31" cy="85.9" r=".45"/>
<circle cx="31" cy="93.1" r=".45"/>
<circle cx="31" cy="100.2" r=".46"/>
<circle cx="105" cy="162.3" r=".45"/>
<circle cx="88.3" cy="162.3" r=".46"/>
<circle cx="62" cy="174.3" r=".45"/>
<circle cx="64.4" cy="174.3" r=".46"/>
<circle cx="78.8" cy="174.3" r=".45"/>
<circle cx="109.8" cy="140.8" r=".45"/>
<circle cx="42.9" cy="136.1" r=".46"/>
<circle cx="59.6" cy="136.1" r=".47"/>
<circle cx="71.6" cy="131.3" r=".47"/>
<circle cx="83.5" cy="131.3" r=".47"/>
<circle cx="105" cy="131.3" r=".46"/>
<circle cx="57.2" cy="136.1" r=".46"/>
</g>
<g font-size="3.1">
<text x="190.8" y="166.7">Honeywell Fire Systems</text>
<text x="236.1" y="166.7">霍尼韦尔消防安防系统</text>
<text x="236.1" y="171.4">(上海)有限公司</text>
</g>
<g font-size="2.2">
<text x="80.7" y="21">2</text>
<text x="94.7" y="21">1</text>
<text x="80.7" y="25.7">4</text>
<text x="94.7" y="25.7">3</text>
<text x="80.7" y="30.5">2</text>
<text x="80.7" y="35.3">4</text>
<text x="94.7" y="30.5">1</text>
<text x="94.7" y="35.3">3</text>
<text x="79.2" y="40">2C</text>
<text x="94.7" y="40">1A</text>
<text x="79.2" y="47.2">2C</text>
<text x="94.7" y="47.2">1A</text>
<text x="184.6" y="44.8">26</text>
<text x="184.6" y="47.2">27</text>
<text x="211.8" y="47.2">21</text>
<text x="211.8" y="44.8">22</text>
<text x="184.6" y="49.6">25</text>
<text x="211.8" y="52">19</text>
<text x="211.8" y="49.6">20</text>
<text x="79.2" y="54.4">2C</text>
<text x="94.7" y="54.4">1A</text>
<text x="184.6" y="54.4">24</text>
<text x="184.6" y="59.2">28</text>
<text x="211.8" y="59.2">16</text>
<text x="211.8" y="56.8">17</text>
<text x="211.8" y="54.4">18</text>
<text x="79.2" y="61.6">2C</text>
<text x="94.7" y="61.6">1A</text>
<text x="184.6" y="61.6">12</text>
<text x="184.6" y="63.9">13</text>
<text x="211.8" y="61.6">15</text>
<text x="184.6" y="66.3">14</text>
<text x="184.6" y="71.1">23</text>
<text x="211.8" y="71.1">3</text>
<text x="211.8" y="68.7">2</text>
<text x="211.8" y="66.3">1</text>
<text x="211.8" y="75.9">5</text>
<text x="211.8" y="73.5">4</text>
<text x="79.2" y="78.3">2C</text>
<text x="94.7" y="78.3">1A</text>
<text x="165.2" y="83.8">1</text>
<text x="184.6" y="83.1">11</text>
<text x="184.6" y="80.6">10</text>
<text x="185.8" y="78.3">9</text>
<text x="211.8" y="83.1">8</text>
<text x="211.8" y="80.6">7</text>
<text x="211.8" y="78.3">6</text>
<text x="79.2" y="85.4">2C</text>
<text x="94.7" y="85.4">1A</text>
<text x="79.2" y="92.6">2C</text>
<text x="94.7" y="92.6">1A</text>
<text x="165.2" y="91.9">2</text>
<text x="79.2" y="99.7">2C</text>
<text x="94.7" y="99.7">1A</text>
<text x="79.2" y="106.9">2C</text>
<text x="94.7" y="106.9">1A</text>
<text x="110.2" y="130.8">2C</text>
<text x="125.8" y="130.8">1A</text>
<text x="60.2" y="135.6">1B</text>
<text x="68.7" y="132" transform="rotate(-90 68.7 132)">3C</text>
<text x="110.2" y="135.6">2C</text>
<text x="125.8" y="135.6">1A</text>
<text x="68.7" y="142.8" transform="rotate(-90 68.7 142.8)">2E</text>
<text x="110.2" y="140.3">2C</text>
<text x="125.8" y="140.3">1A</text>
<text x="110.2" y="161.8">2C</text>
<text x="125.8" y="161.8">1A</text>
<text x="79.3" y="173.8">1B</text>
<text x="87.8" y="170.2" transform="rotate(-90 87.8 170.2)">3C</text>
<text x="87.8" y="181" transform="rotate(-90 87.8 181)">2E</text>
</g>
<g font-size="2.2" fill="#004080">
<text x="189.8" y="46.4">SDA</text>
<text x="203.2" y="46.4">SEG7</text>
<text x="189.8" y="51.1">ADDR</text>
<text x="189.8" y="48.8">SCL</text>
<text x="203.2" y="53.5">SEG4</text>
<text x="203.2" y="51.1">SEG5</text>
<text x="203.2" y="48.8">SEG6</text>
<text x="189.8" y="55.9">INT</text>
<text x="203.2" y="58.3">SEG2</text>
<text x="203.2" y="55.9">SEG3</text>
<text x="189.8" y="63.1">RST</text>
<text x="189.8" y="65.4">RST</text>
<text x="189.8" y="60.7">RST1</text>
<text x="203.2" y="63.1">SEG0</text>
<text x="203.2" y="60.7">SEG1</text>
<text x="189.8" y="67.9">H3L2</text>
<text x="203.9" y="70.2">DIG6</text>
<text x="203.9" y="67.9">DIG7</text>
<text x="189.8" y="72.6">VCC</text>
<text x="203.9" y="77.4">DIG3</text>
<text x="203.9" y="75">DIG4</text>
<text x="203.9" y="72.6">DIG5</text>
<text x="189.8" y="79.8">GND1</text>
<text x="189.8" y="82.2">GND2</text>
<text x="203.9" y="82.2">DIG1</text>
<text x="203.9" y="79.8">DIG2</text>
<text x="189.8" y="84.6">NC</text>
<text x="203.9" y="84.6">DIG0</text>
</g>
<g font-size="2.1" fill="#000080">
<text x="54.5" y="14.3" transform="rotate(-90 54.5 14.3)">T271</text>
<text x="56.9" y="14.3" transform="rotate(-90 56.9 14.3)">T260</text>
<text x="59.3" y="14.3" transform="rotate(-90 59.3 14.3)">T309</text>
<text x="61.7" y="14.3" transform="rotate(-90 61.7 14.3)">T294</text>
<text x="64.1" y="14.3" transform="rotate(-90 64.1 14.3)">T292</text>
<text x="66.4" y="14.3" transform="rotate(-90 66.4 14.3)">T261</text>
<text x="68.8" y="14.3" transform="rotate(-90 68.8 14.3)">T303</text>
<text x="71.2" y="14.3" transform="rotate(-90 71.2 14.3)">T262</text>
<text x="33.4" y="21">R94</text>
<text x="47.8" y="21">100</text>
<text x="66.8" y="23.4">Green/Yellow</text>
<text x="71.6" y="21">LED21</text>
<text x="33.4" y="25.8">R99</text>
<text x="47.8" y="25.8">100</text>
<text x="33.4" y="30.6">R104</text>
<text x="33.4" y="35.3">R107</text>
<text x="47.8" y="30.6">100</text>
<text x="47.8" y="35.3">100</text>
<text x="66.8" y="33">Green/Yellow</text>
<text x="71.6" y="30.6">LED27</text>
<text x="171.5" y="33.9" transform="rotate(-90 171.5 33.9)">R211</text>
<text x="173.9" y="33.9" transform="rotate(-90 173.9 33.9)">R210</text>
<text x="33.4" y="40.1">R110</text>
<text x="47.8" y="40.1">100</text>
<text x="33.4" y="47.3">R113</text>
<text x="47.8" y="47.3">100</text>
<text x="78.8" y="42.5">LED28</text>
<text x="93.1" y="42.5">Green</text>
<text x="171.5" y="44.2" transform="rotate(-90 171.5 44.2)">10k</text>
<text x="173.9" y="44.2" transform="rotate(-90 173.9 44.2)">10k</text>
<text x="241.1" y="44.9">T429</text>
<text x="78.8" y="49.7">LED22</text>
<text x="93.1" y="49.7">Green</text>
<text x="159.9" y="49.7">R129</text>
<text x="174.3" y="49.7">10k</text>
<text x="33.4" y="54.4">R121</text>
<text x="47.8" y="54.4">100</text>
<text x="78.8" y="56.9">LED29</text>
<text x="93.1" y="56.9">Yellow</text>
<text x="176.7" y="56.9">T321</text>
<text x="33.4" y="61.6">R124</text>
<text x="47.8" y="61.6">100</text>
<text x="78.8" y="64">LED23</text>
<text x="93.1" y="64">Yellow</text>
<text x="56.9" y="71.6" transform="rotate(-90 56.9 71.6)">T307</text>
<text x="59.3" y="71.6" transform="rotate(-90 59.3 71.6)">T269</text>
<text x="61.7" y="71.6" transform="rotate(-90 61.7 71.6)">T302</text>
<text x="64.1" y="71.6" transform="rotate(-90 64.1 71.6)">T263</text>
<text x="66.4" y="71.6" transform="rotate(-90 66.4 71.6)">T306</text>
<text x="164.7" y="68.8">R97</text>
<text x="171.9" y="68.8">10k</text>
<text x="174.3" y="73.6">T275</text>
<text x="35.8" y="78.3">R93</text>
<text x="50.1" y="78.3">100</text>
<text x="78.8" y="80.7">LED32</text>
<text x="93.1" y="80.7">Yellow</text>
<text x="164.3" y="83.6" transform="rotate(-90 164.3 83.6)">10uF/16V</text>
<text x="243.5" y="80.7">T431</text>
<text x="243.5" y="83.1">T432</text>
<text x="35.8" y="85.5">R103</text>
<text x="50.1" y="85.5">100</text>
<text x="78.8" y="87.9">LED25</text>
<text x="93.1" y="87.9">Red</text>
<text x="171.5" y="84.8" transform="rotate(-90 171.5 84.8)">100nF/50V</text>
<text x="188.6" y="87.9">U13</text>
<text x="35.8" y="92.7">R106</text>
<text x="50.1" y="92.7">100</text>
<text x="78.8" y="95">LED30</text>
<text x="93.1" y="95">Red</text>
<text x="164.3" y="92.4" transform="rotate(-90 164.3 92.4)">C41</text>
<text x="171.5" y="92.4" transform="rotate(-90 171.5 92.4)">C40</text>
<text x="188.6" y="90.3">CH452A</text>
<text x="35.8" y="99.8">R109</text>
<text x="50.1" y="99.8">100</text>
<text x="35.8" y="107">R114</text>
<text x="50.1" y="107">100</text>
<text x="78.8" y="102.2">LED24</text>
<text x="93.1" y="102.2">Yellow</text>
<text x="195.8" y="104.6">T278</text>
<text x="195.8" y="102.2">T220</text>
<text x="78.8" y="109.4">LED31</text>
<text x="93.1" y="109.4">Red</text>
<text x="42.5" y="131.3" transform="rotate(-90 42.5 131.3)">T446</text>
<text x="59.3" y="131.3" transform="rotate(-90 59.3 131.3)">T376</text>
<text x="71.2" y="126.5" transform="rotate(-90 71.2 126.5)">T375</text>
<text x="88.3" y="130.9">R122</text>
<text x="104.6" y="126.5" transform="rotate(-90 104.6 126.5)">T379</text>
<text x="107" y="126.5" transform="rotate(-90 107 126.5)">T372</text>
<text x="109.4" y="126.5" transform="rotate(-90 109.4 126.5)">T373</text>
<text x="71.4" y="135.6">Q23</text>
<text x="71.4" y="137.8">MMBT5551</text>
<text x="88.3" y="135.6">R125</text>
<text x="88.3" y="133.3">100</text>
<text x="109.8" y="133.3">LED33</text>
<text x="124.1" y="133.3">Red</text>
<text x="45.3" y="140.4">R306</text>
<text x="45.3" y="142.8">1k</text>
<text x="61.1" y="142.8">R305</text>
<text x="88.3" y="138">100</text>
<text x="88.3" y="140.4">R304</text>
<text x="88.3" y="142.8">100</text>
<text x="109.8" y="138">LED34</text>
<text x="109.8" y="142.8">LED48</text>
<text x="124.1" y="138">Red</text>
<text x="124.1" y="142.8">Red</text>
<text x="61.1" y="145.7">10k</text>
<text x="87.9" y="157.6" transform="rotate(-90 87.9 157.6)">T378</text>
<text x="104.6" y="157.6" transform="rotate(-90 104.6 157.6)">T374</text>
<text x="68.3" y="166.7">R275</text>
<text x="95.5" y="166.7">R274</text>
<text x="112.2" y="164.3">LED26</text>
<text x="124.1" y="164.3">Yellow</text>
<text x="61.7" y="169.5" transform="rotate(-90 61.7 169.5)">T377</text>
<text x="68.3" y="169.5">10k</text>
<text x="78.4" y="169.5" transform="rotate(-90 78.4 169.5)">T444</text>
<text x="90.5" y="173.8">Q22</text>
<text x="95.5" y="169.1">100</text>
<text x="66.8" y="178.6">R276</text>
<text x="90.5" y="176">MMBT5551</text>
<text x="66.8" y="181">1k</text>
</g>
<g font-size="2.1" fill="#f00">
<text x="21.9" y="20.8">DIG2_0</text>
<text x="100.7" y="20.8">SEG2_0</text>
<text x="100.7" y="25.6">SEG2_1</text>
<text x="100.7" y="35.1">SEG2_3</text>
<text x="100.7" y="30.4">SEG2_2</text>
<text x="100.7" y="39.9">SEG2_4</text>
<text x="100.7" y="47.1">SEG2_5</text>
<text x="148.5" y="47.1">GPIO3_6_I2C0_SCL</text>
<text x="148.5" y="44.7">GPIO3_5_I2C0_SDA</text>
<text x="220.1" y="47.1">SEG2_6</text>
<text x="220.1" y="44.7">SEG2_7</text>
<text x="251.2" y="47.1">DIG1_0</text>
<text x="220.1" y="49.4">SEG2_5</text>
<text x="220.1" y="51.8">SEG2_4</text>
<text x="251.2" y="49.4">DIG1_1</text>
<text x="251.2" y="51.8">DIG1_2</text>
<text x="100.7" y="54.2">SEG2_6</text>
<text x="148.5" y="54.2">GPIO1_25_LED_INTn</text>
<text x="148.5" y="59">GPIO1_26_LED_RSTn</text>
<text x="220.1" y="59">SEG2_1</text>
<text x="220.1" y="56.6">SEG2_2</text>
<text x="220.1" y="54.2">SEG2_3</text>
<text x="251.2" y="59">DIG1_5</text>
<text x="251.2" y="56.6">DIG1_4</text>
<text x="251.2" y="54.2">DIG1_3</text>
<text x="100.7" y="61.4">SEG2_7</text>
<text x="220.1" y="61.4">SEG2_0</text>
<text x="251.2" y="61.4">DIG1_6</text>
<text x="220.1" y="68.5">SEG1_2</text>
<text x="220.1" y="71">SEG1_1</text>
<text x="220.1" y="66.2">SEG1_3</text>
<text x="220.1" y="73.3">SEG1_0</text>
<text x="24.3" y="78.1">DIG2_1</text>
<text x="100.7" y="78.1">SEG2_0</text>
<text x="220.1" y="80.5">DIG2_1</text>
<text x="220.1" y="82.9">DIG2_0</text>
<text x="100.7" y="85.3">SEG2_2</text>
<text x="100.7" y="92.4">SEG2_3</text>
<text x="100.7" y="99.6">SEG2_4</text>
<text x="100.7" y="106.8">SEG2_5</text>
<text x="215.1" y="103.6">GPIO1_25_LED_INTn</text>
<text x="215.4" y="105.8">GPIO1_26_LED_RSTn</text>
<text x="244" y="103.6">6</text>
<text x="244.9" y="105.8">6</text>
<text x="203.4" y="113.9">SEG1_3</text>
<text x="215.4" y="108.2">GPIO3_5_I2C0_SDA</text>
<text x="215.4" y="110.6">GPIO3_6_I2C0_SCL</text>
<text x="243" y="110.6">6,13</text>
<text x="243.3" y="108.2">6,13</text>
<text x="203.4" y="116.3">SEG1_2</text>
<text x="203.4" y="118.7">SEG1_1</text>
<text x="215.1" y="115.6">SEG1_3</text>
<text x="215.1" y="118">SEG1_2</text>
<text x="230.4" y="115.6">11</text>
<text x="230.4" y="118">11</text>
<text x="203.4" y="121.1">SEG1_0</text>
<text x="215.1" y="120.4">SEG1_1</text>
<text x="215.1" y="122.7">SEG1_0</text>
<text x="230.4" y="120.4">11</text>
<text x="230.4" y="122.7">11</text>
<text x="203.4" y="130.6">DIG1_5</text>
<text x="203.4" y="128.2">DIG1_6</text>
<text x="215.4" y="129.7">DIG1_6</text>
<text x="230.2" y="129.7">11</text>
<text x="2.1" y="136.8">6</text>
<text x="10.5" y="136.8">GPIO1_30_LED_FireAlarm</text>
<text x="203.4" y="135.4">DIG1_3</text>
<text x="203.4" y="137.8">DIG1_2</text>
<text x="203.4" y="133">DIG1_4</text>
<text x="215.4" y="132">DIG1_5</text>
<text x="215.4" y="134.5">DIG1_4</text>
<text x="215.4" y="136.8">DIG1_3</text>
<text x="230.2" y="132">11</text>
<text x="230.2" y="134.5">11</text>
<text x="230.2" y="136.8">11</text>
<text x="203.4" y="140.2">DIG1_1</text>
<text x="203.4" y="142.6">DIG1_0</text>
<text x="215.4" y="139.2">DIG1_2</text>
<text x="215.4" y="141.6">DIG1_1</text>
<text x="215.4" y="144">DIG1_0</text>
<text x="230.2" y="139.2">11</text>
<text x="230.2" y="141.6">11</text>
<text x="230.2" y="144">11</text>
<text x="21.3" y="175">6</text>
<text x="29.6" y="175">GPIO1_27_LED_CPUfault</text>
</g>
<g font-size="2.1">
<text x="119.4" y="23.1">主电，黄&amp;绿</text>
<text x="167.1" y="23.4">VCC_3V3</text>
<text x="119.4" y="32.7">备电，黄&amp;绿</text>
<text x="119.4" y="39.8">手动，绿</text>
<text x="119.4" y="47">自动，绿</text>
<text x="219.6" y="42.2">input</text>
<text x="145.4" y="50.6">VCC_3V3</text>
<text x="119.4" y="54.1">声光故障，黄</text>
<text x="119.4" y="61.3">声光屏蔽，黄</text>
<text x="143" y="72.1">VCC_3V3</text>
<text x="119.4" y="78">故障，黄</text>
<text x="119.4" y="85.2">反馈，红</text>
<text x="219.6" y="87.6">output</text>
<text x="119.4" y="92.4">监管，红</text>
<text x="119.4" y="99.5">屏蔽，黄</text>
<text x="119.4" y="106.7">启动，红</text>
<text x="138.5" y="131.8">VCC_3V3</text>
<text x="136.1" y="137.7">火警，红</text>
<text x="59.7" y="159">VCC_3V3</text>
<text x="188.4" y="159.8">&lt;Variant Name&gt;</text>
<text x="136.1" y="166.4">CPU故障，黄</text>
<text x="138.5" y="162.9">VCC_3V3</text>
<text x="190.8" y="170.5">No.430 Li Bing Road</text>
<text x="190.8" y="172.9">Zhang Jiang Hi-Tech Park</text>
<text x="190.8" y="175.3">Pudong New Area</text>
<text x="190.8" y="177.7">Shanghai 201203, China</text>
<text x="236.1" y="177.7">李冰路430号</text>
<text x="236.1" y="175.3">中国上海浦东新区张江高科技园区</text>
<text x="190.8" y="180">Title/标题:</text>
<text x="203.2" y="181.7">LEDs/LED灯</text>
<text x="236.1" y="180">Document Number/文档号:</text>
<text x="240.9" y="182.4">FCI-800</text>
<text x="188.4" y="187.2">Size/尺寸:</text>
<text x="190.8" y="189.6">A4</text>
<text x="197.9" y="189.6">Zhu Jiahu/朱家虎</text>
<text x="200.3" y="187.2">Author/设计:</text>
<text x="214.6" y="187.2">Electric Eng/审核:</text>
<text x="217" y="189.6">Yan Yu/闫雨</text>
<text x="236.1" y="187.2">Approved By/批准:</text>
<text x="236.1" y="189.6">Han Bin/韩斌</text>
<text x="257.6" y="187.2">Rev/版本:</text>
<text x="262.4" y="189.6">1.2</text>
<text x="190.8" y="194.4">Date/日期:</text>
<text x="203.2" y="194.4">2016-12-19</text>
<text x="236.1" y="194.4">Sheet/页码:</text>
<text x="250.4" y="194.4">12</text>
<text x="257.6" y="194.4">/</text>
<text x="264.8" y="194.4">14</text>
</g>
<g font-size="1.7">
<text x="29.8" y="1.8">5</text>
<text x="84.7" y="1.8">4</text>
<text x="139.5" y="1.8">3</text>
<text x="194.4" y="1.8">2</text>
<text x="249.3" y="1.8">1</text>
<text x=".6" y="27.9">D</text>
<text x="277.3" y="27.9">D</text>
<text x=".6" y="76">C</text>
<text x="277.3" y="76">C</text>
<text x=".6" y="124.2">B</text>
<text x="277.3" y="124.2">B</text>
<text x=".6" y="172.3">A</text>
<text x="277.3" y="172.3">A</text>
<text x="29.8" y="196.6">5</text>
<text x="84.7" y="196.6">4</text>
<text x="139.5" y="196.6">3</text>
<text x="194.4" y="196.6">2</text>
<text x="249.3" y="196.6">1</text>
</g>
</svg>
